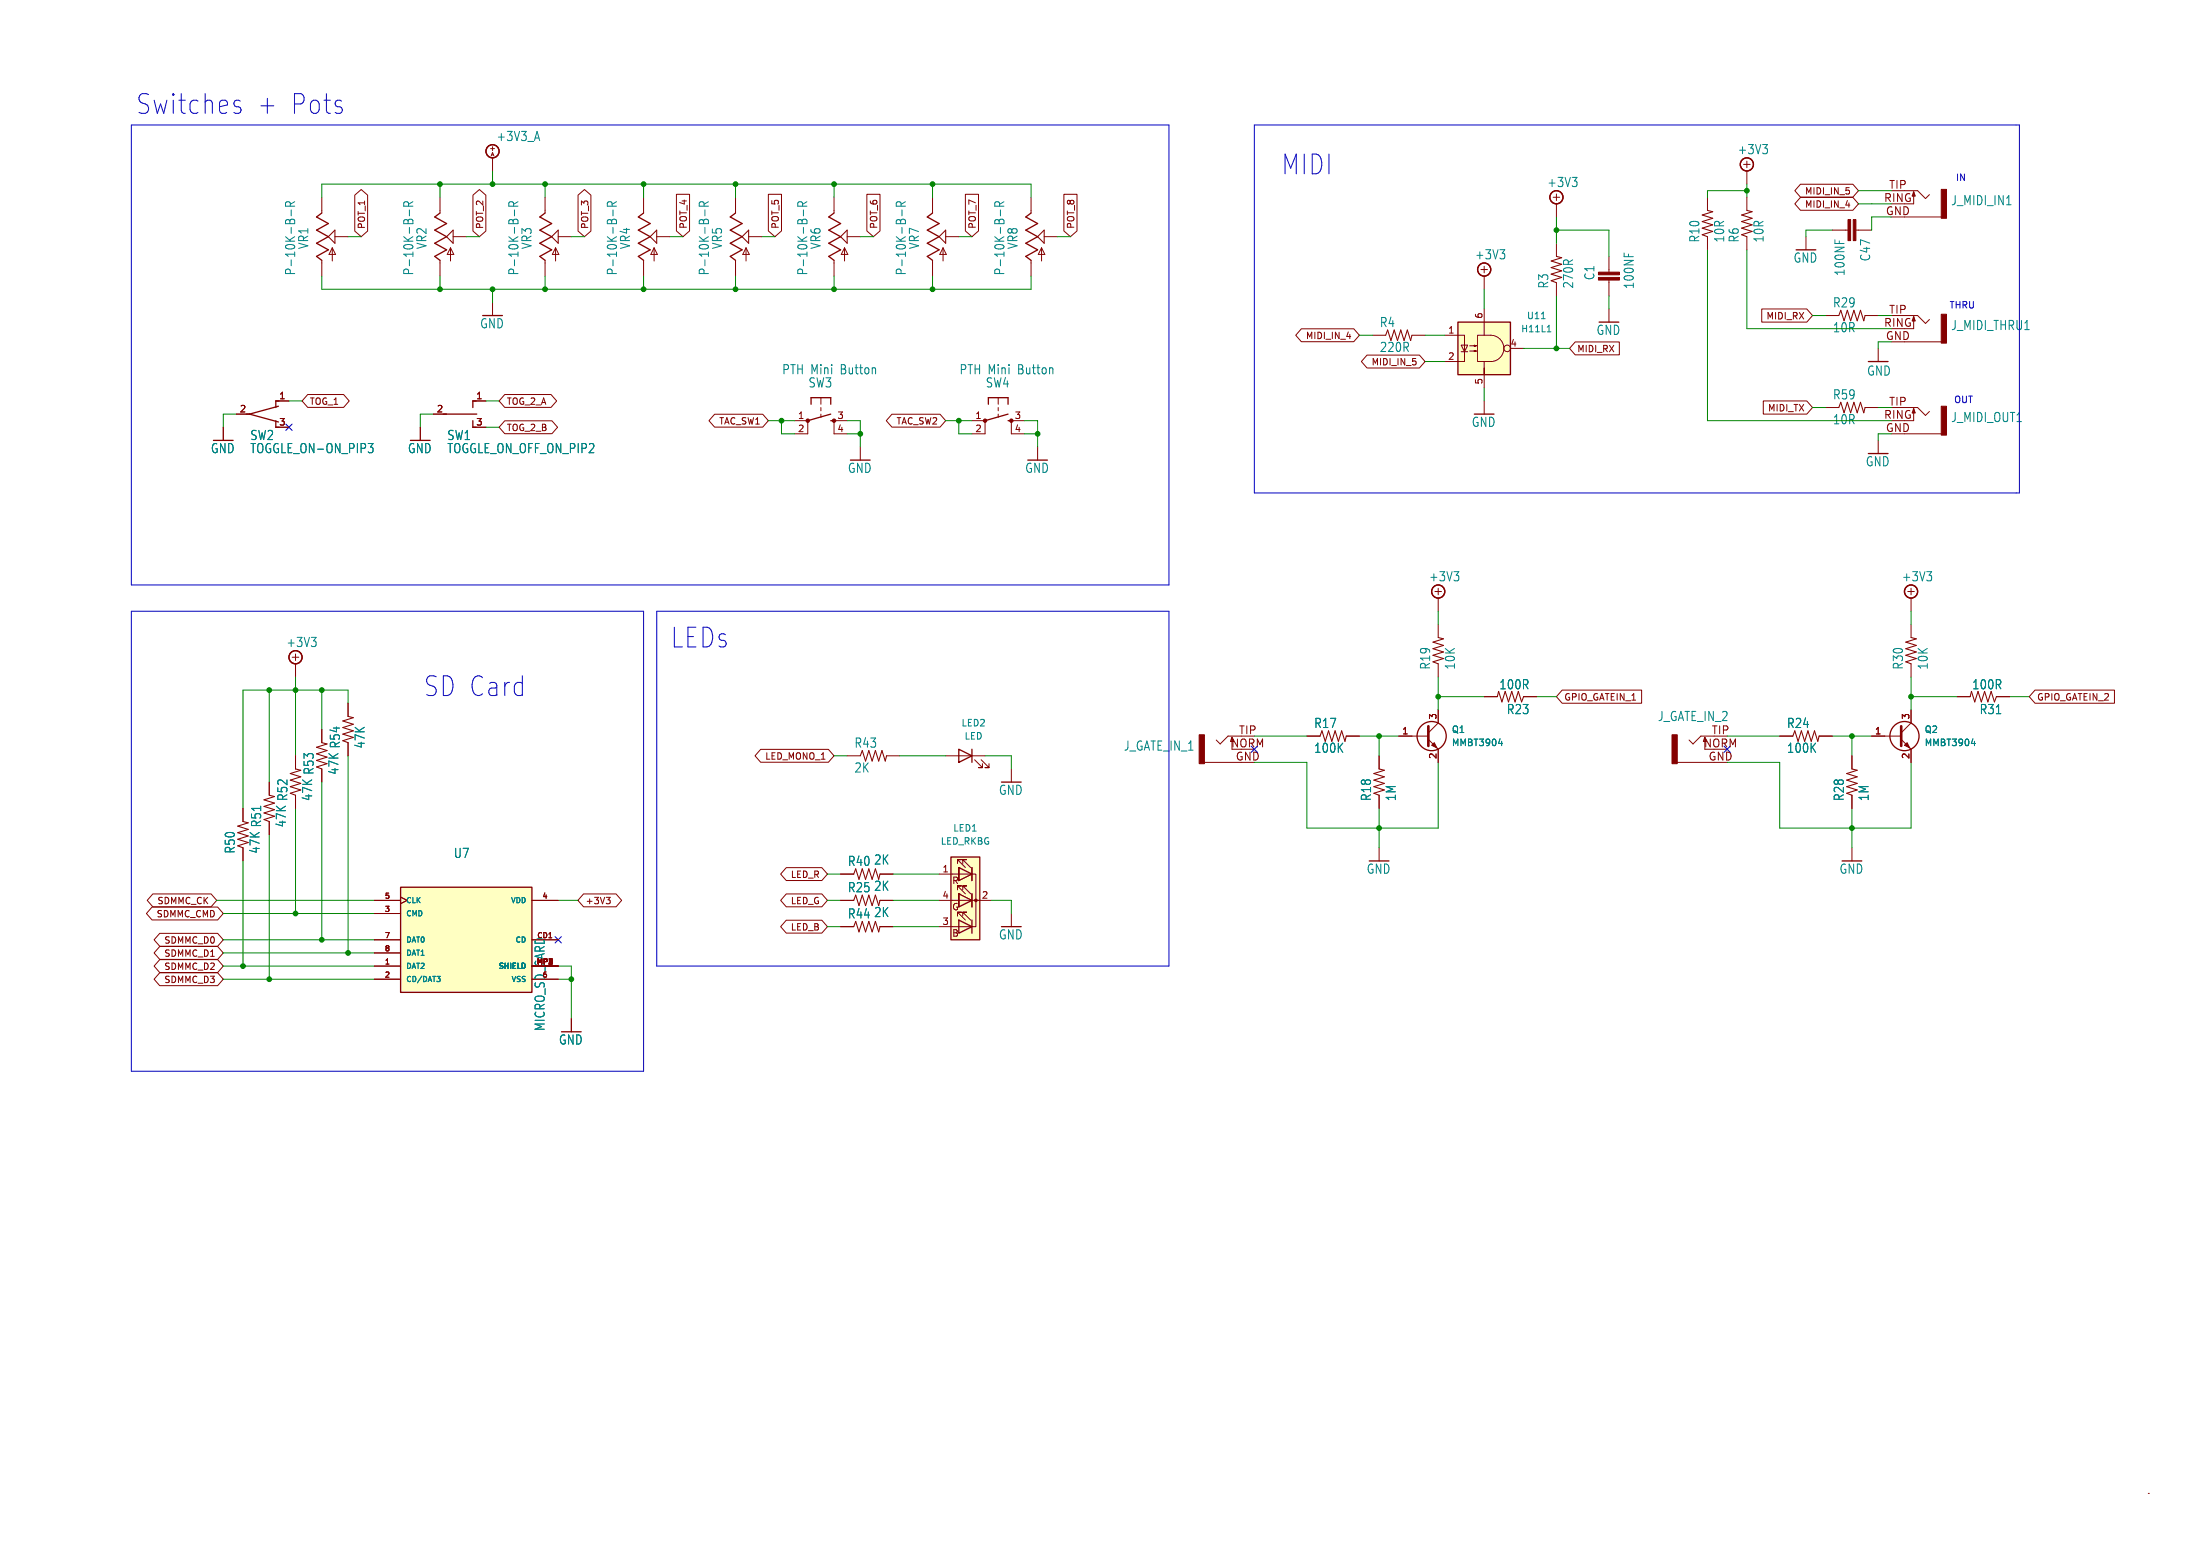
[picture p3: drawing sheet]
<svg xmlns="http://www.w3.org/2000/svg" width="425mm" height="299mm" viewBox="0 0 425 299" stroke-linecap="round" stroke-linejoin="round" font-family="sans-serif">
<path d="M0 0h425.4v298.6h-425.4z" fill="#fff" stroke="#fff" stroke-width=".19"/>
<path d="M199.4 38.1v3.1M199.4 50.3v3.1M201.4 47.9l.7 1.3h-1.3zM201.4 47.9v2.5M201.9 45.7h2.6M287 77.5v2.5M43.2 82.6v2.5M232.9 147.3h7.1M237.5 142.3l-1.5 1.5-.8-.8M110.5 196.9v2.5M415.4 288.6h.1" fill="none" stroke="#840000" stroke-width=".19"/>
<path d="M199.4 41.2l-1 .7 2.3 1.3-2.3 1.3 2.3 1.2-2.3 1.3 2.3 1.3-2.3 1.3 1 .7" fill="none" stroke="#840000" stroke-width=".25"/>
<path d="M200.7 45.7l1.2-1.2v2.5z" fill="none" stroke="#840000" stroke-width=".2"/>
<path d="M193.3 39.8v-.5l-.2-.2-.4-.1-.2 .1-.1 .7h1.8M194.2 39l-.9 .5M193.5 40.6v1.1" fill="none" stroke="#008484" stroke-width=".19"/>
<path d="M231.9 142h1v5.6h-1z" fill="#840000" stroke="#840000" stroke-width=".19"/>
<path d="M77.5 171.5h25.4v20.3h-25.4z" fill="#ffffc2"/>
<path d="M77.5 171.5h25.4v20.3h-25.4z" fill="none" stroke="#840000" stroke-width=".25"/>
<g fill="none" stroke="#840000" stroke-width=".19">
<path d="M265.4 64.8h2.6M273 64.8h2.6M72.4 174h5.1M72.4 176.6h5.1M77.5 173.4l1.2 .6-1.2 .7M102.9 174h5M72.4 181.6h5.1M72.4 184.2h5.1M72.4 186.7h5.1M72.4 189.3h5.1M102.9 181.6h5M102.9 186.7h5"/>
<path d="M102.9 189.3h5"/>
</g>
<path d="M84.5 188.7h.6l-.3 .4M84.9 189.1l.2 .2v.2l-.2 .2" fill="none" stroke="#008484" stroke-width=".19"/>
<path d="M268 64.8l.4-1 .6 2 .6-2 .7 2 .6-2 .6 2 .7-2 .6 2 .2-1" fill="none" stroke="#840000" stroke-width=".2"/>
<path d="M281.9 62.3h10.2v10.1h-10.2z" fill="#ffffc2"/>
<g fill="none" stroke="#840000" stroke-width=".25">
<path d="M370.1 37.1l.2 .8h-.5M62.2 41.2l-1 .7 2.3 1.3-2.3 1.3 2.3 1.2-2.3 1.3 2.3 1.3-2.3 1.3 1 .7M85.1 41.2l-1 .7 2.3 1.3-2.3 1.3 2.3 1.2-2.3 1.3 2.3 1.3-2.3 1.3 1 .7M105.4 41.2l-1 .7 2.3 1.3-2.3 1.3 2.3 1.2-2.3 1.3 2.3 1.3-2.3 1.3 1 .7M142.2 41.2l-1 .7 2.3 1.3-2.3 1.3 2.3 1.2-2.3 1.3 2.3 1.3-2.3 1.3 1 .7M161.3 41.2l-1 .7 2.3 1.3-2.3 1.3 2.3 1.2-2.3 1.3 2.3 1.3-2.3 1.3 1 .7M180.3 41.2l-1 .7 2.3 1.3-2.3 1.3 2.3 1.2-2.3 1.3 2.3 1.3-2.3 1.3 1 .7M53.8 78.5l-5.5 1.5M54 77.5h-.7v1.3M92.1 77.5h-.7v1.3M156.8 78.1v-1.2h3.9v1.2M191.1 78.1v-1.2h3.8v1.2"/>
<path d="M281.9 62.3h10.2v10.1h-10.2zM361.3 69.9h3.8M370.1 79l.2 .8h-.5M370.1 61.2l.2 .8h-.5M47.6 80h.7M48.3 80l5.5 1.6M53.3 81.3v1.3h.7M85.7 80h6.5M91.4 81.3v1.3h.7M160.7 81.3h.6M160.7 80l-4.5 1.3M194.9 80l-4.4 1.3"/>
<path d="M194.9 81.3h.7"/>
<circle cx="95.3" cy="29.2" r="1.27"/>
<circle cx="301" cy="38.1" r="1.27"/>
<circle cx="337.8" cy="31.8" r="1.27"/>
<circle cx="287" cy="52.1" r="1.27"/>
<circle cx="278.1" cy="114.3" r="1.27"/>
<circle cx="369.6" cy="114.3" r="1.27"/>
<circle cx="276.9" cy="142.3" r="2.82"/>
<circle cx="368.3" cy="142.3" r="2.82"/>
</g>
<g fill="none" stroke="#840000" stroke-width=".19">
<path d="M62.2 38.1v3.1M85.1 38.1v3.1M94.9 28.7h.7M95 30.1l.2-.6 .3 .6M95.1 29.9h.3M95.2 28.3v.8M95.2 30.5v2.5M105.4 38.1v3.1M142.2 38.1v3.1M161.3 38.1v3.1M180.3 38.1v3.1M300.4 38.1h1.2"/>
<path d="M301 37.5v1.3M301 39.4v2.5M330.2 38.1v2.6M337.2 31.8h1.3M337.8 31.1v1.3M337.8 33v2.6M337.8 38.1v2.6M368.3 36.9h2.5l1.6 1.5 .7-.8M62.2 50.3v3.1M64.3 47.9l.6 1.3h-1.3zM64.3 47.9v2.5M64.8 45.7h2.5"/>
<path d="M85.1 50.3v3.1M87.1 47.9l.7 1.3h-1.3zM87.1 47.9v2.5M87.6 45.7h2.6M95.2 58.4v2.6M105.4 50.3v3.1M107.4 47.9l.7 1.3h-1.3zM107.4 47.9v2.5M107.9 45.7h2.6M142.2 50.3v3.1M144.3 47.9l.6 1.3h-1.3zM144.3 47.9v2.5"/>
<path d="M144.8 45.7h2.5M161.3 50.3v3.1M163.3 47.9l.7 1.3h-1.3zM163.3 47.9v2.5M163.8 45.7h2.6M180.3 50.3v3.1M182.4 47.9l.6 1.3h-1.3zM182.4 47.9v2.5M182.9 45.7h2.5M286.4 52.1h1.3M287 51.5v1.2M287 53.4v2.5"/>
<path d="M287 59.7v5.1M301 47v2.6M301 54.6v2.6M311.1 49.6v3M311.1 54.1v3.1M311.1 59.7v2.6M330.2 45.7v2.6M337.8 45.7v2.6M349.2 45.7v2.6M354.3 44.5h3.1M358.9 44.5h3M368.3 41.9h7.1"/>
<path d="M53.3 77.5h2.6M91.4 77.5h2.6M158.7 76.9v1.2M158.7 78.8v.6M193 76.9v1.2M193 78.8v.6M279.4 64.8h3.8v5.1h-3.8M282.6 66.7h1.2l-.6 1.3zM282.6 68h1.2M284.2 66.8h1.3l-.4 .2v-.3l.4 .1M284.2 67.8h1.3l-.4 .2v-.3l.4 .1M285.7 64.8h2.6a2.54 2.54 0 0 1 2.5 2.5 2.54 2.54 0 0 1-2.5 2.6h-2.6z"/>
<path d="M287 69.9v2.5v-1.3M287 72.4v2.6M292.1 67.3h2.5M353.1 78.8h2.5M353.1 61h2.5M360.7 78.8h2.5M360.7 61h2.5M363.2 67.3v2.6M368.3 78.8h2.5l1.6 1.5 .7-.8M368.3 61h2.5l1.6 1.5 .7-.8M368.3 66.1h7.1M45.7 80h2.6"/>
<path d="M53.3 82.6h2.6M81.3 82.6v2.5M83.8 80h2.6M91.4 82.6h2.6M153.7 81.3h2.5v2.5h-2.5M158.7 80v.7M163.8 81.3h-2.5v2.5h2.5M166.4 86.4v2.5M188 81.3h2.5v2.5h-2.5M193 80v.7M198.1 81.3h-2.5v2.5h2.5M200.7 86.4v2.5"/>
<path d="M363.2 85.1v2.6M368.3 83.8h7.1M277.5 114.3h1.3M278.1 113.7v1.3M278.1 115.6v2.5M368.9 114.3h1.3M369.6 113.7v1.3M369.6 115.6v2.5M278.1 137.2v2.5l-1.9 1.9M278.1 120.7v2.5M278.1 128.3v2.5M287 134.6h2.6"/>
<path d="M294.6 134.6h2.6M369.6 137.2v2.5l-1.9 1.9M369.6 120.7v2.5M369.6 128.3v2.5M378.5 134.6h2.5M386.1 134.6h2.5M252.7 142.3h2.6M260.3 142.3h2.6M266.7 146.1v2.5M266.7 153.7v2.5M270.5 142.3h5.7M276.2 142.9l1.9 1.9v2.5"/>
<path d="M324.4 147.3h7.1M328.9 142.3l-1.5 1.5-.8-.8M344.2 142.3h2.5M351.8 142.3h2.5M358.1 146.1v2.5M358.1 153.7v2.5M361.9 142.3h5.8M367.7 142.9l1.9 1.9v2.5M195.6 176.6v2.5M266.7 163.9v2.5M358.1 163.9v2.5"/>
<circle cx="291.5" cy="67.3" r=".63"/>
</g>
<g fill="none" stroke="#008484" stroke-width=".19">
<path d="M56.1 39.8v-.5l-.1-.2-.4-.1-.3 .1-.1 .7h1.8M57 39l-.9 .5M79 39.8v-.5l-.2-.2-.4-.1-.2 .1-.1 .7h1.8M79.9 39l-.9 .5M99.3 39.8v-.5l-.1-.2-.5-.1-.2 .1-.1 .7h1.8M100.2 39l-.9 .5M103.9 25.4l.5 1.8M136.2 39.8v-.5l-.2-.2-.4-.1-.3 .1-.1 .7h1.8M137 39l-.8 .5M155.2 39.8v-.5l-.2-.2-.4-.1-.2 .1-.1 .7h1.8M156.1 39l-.9 .5M174.3 39.8v-.5l-.2-.2-.4-.1-.3 .1-.1 .7h1.8"/>
<path d="M175.1 39l-.8 .5M304 34.3h1l-.5 .7M304.9 35.1v.8M340.9 27.9h.9l-.5 .7M341.7 28.8v.7M388 39.6h.9M56.3 40.6v1.1M79.2 40.6v1.1M99.5 40.6v1.1M136.3 40.6v1.1M155.4 40.6v1.1M174.4 40.6v1.1"/>
<path d="M290.1 48.3h.9l-.5 .6M290.9 49.1v.8M298.1 61.6h.7M299.2 64.1h.7M299.4 63l.2-.1v1.2M71.2 85.7h.9l-.5 .7 .5 .2v.6l-.2 .3h-.5M281.2 110.5h.9l-.5 .7M282 111.3v.8M372.6 110.5h1l-.5 .7M373.5 111.3v.8M289.8 143.7h.8M290.4 143.3v.8"/>
<path d="M381.2 143.7h.8M381.8 143.3v.8"/>
</g>
<g fill="none" stroke="#840000" stroke-width=".2">
<path d="M63.5 45.7l1.3-1.2v2.5zM86.4 45.7l1.2-1.2v2.5zM106.7 45.7l1.2-1.2v2.5zM143.5 45.7l1.3-1.2v2.5zM162.6 45.7l1.2-1.2v2.5zM181.6 45.7l1.3-1.2v2.5zM301 49.6l1 .2-2 .6 2 .7-2 .6 2 .6-2 .7 2 .6-2 .7 1 .3M330.2 40.7l1 .2-2 .7 2 .6-2 .6 2 .7-2 .6 2 .6-2 .7 1 .3M337.8 40.7l1 .2-2 .7 2 .6-2 .6 2 .7-2 .6 2 .6-2 .7 1 .3M355.6 78.8l.4-1.1 .6 2.1 .7-2.1 .6 2.1 .6-2.1 .7 2.1 .6-2.1 .6 2.1 .3-1M355.6 61l.4-1 .6 2 .7-2 .6 2 .6-2 .7 2 .6-2 .6 2 .3-1M278.1 123.2l1 .3-2 .6 2 .6-2 .7 2 .6-2 .6 2 .7-2 .6 1 .4"/>
<path d="M289.6 134.6l.2-1 .6 2.1 .7-2.1 .6 2.1 .7-2.1 .6 2.1 .6-2.1 .7 2.1 .3-1.1M369.6 123.2l1 .3-2 .6 2 .6-2 .7 2 .6-2 .6 2 .7-2 .6 1 .4M381 134.6l.3-1 .6 2.1 .6-2.1 .7 2.1 .6-2.1 .6 2.1 .7-2.1 .6 2.1 .4-1.1M255.3 142.3l.4-1.1 .6 2.1 .6-2.1 .7 2.1 .6-2.1 .6 2.1 .7-2.1 .6 2.1 .2-1M266.7 148.6l1 .3-2 .6 2 .6-2 .7 2 .6-2 .6 2 .7-2 .6 1 .4M346.7 142.3l.4-1.1 .6 2.1 .7-2.1 .6 2.1 .6-2.1 .7 2.1 .6-2.1 .6 2.1 .3-1M358.1 148.6l1.1 .3-2.1 .6 2.1 .6-2.1 .7 2.1 .6-2.1 .6 2.1 .7-2.1 .6 1 .4"/>
</g>
<g fill="#840000" stroke="#840000" stroke-width=".19">
<path d="M309.1 53.6h4.1v.5h-4.1z"/>
<path d="M309.1 52.6h4.1v.5h-4.1z"/>
<path d="M358.4 42.4h.5v4.1h-.5z"/>
<path d="M357.4 42.4h.5v4.1h-.5z"/>
<path d="M375.4 78.5h1v5.6h-1z"/>
<path d="M375.4 60.7h1v5.6h-1z"/>
<path d="M375.4 36.6h1v5.6h-1z"/>
<path d="M323.3 142h1.1v5.6h-1.1z"/>
<path d="M368.8 143.5l.5 1.1-1-.6z"/>
<path d="M276.9 144l.5-.5 .5 1.1z"/>
<circle cx="190.5" cy="81.3" r=".33"/>
<circle cx="195.6" cy="81.3" r=".33"/>
<circle cx="156.2" cy="81.3" r=".33"/>
<circle cx="161.3" cy="81.3" r=".33"/>
</g>
<path d="M276.2 140.4v3.8M367.7 140.4v3.8" fill="none" stroke="#840000" stroke-width=".51"/>
<path d="M183.9 165.6h5.6v16h-5.6z" fill="#ffffc2"/>
<circle cx="188.7" cy="174" r=".25" fill="#840000" stroke="#840000" stroke-width=".19"/>
<g fill="none" stroke="#840000" stroke-width=".25">
<path d="M124.5 41.2l-1.1 .7 2.3 1.3-2.3 1.3 2.3 1.2-2.3 1.3 2.3 1.3-2.3 1.3 1.1 .7M185.4 144.8l2.6 1.3-2.6 1.2zM188 144.8v2.5M183.9 165.6h5.6v16h-5.6zM185.4 167.7l2.6 1.2-2.6 1.3zM185.4 172.7l2.6 1.3-2.6 1.3zM185.4 177.8l2.6 1.3-2.6 1.3zM188 167.7v2.5M188 172.7v2.6M188 177.8v2.6"/>
<circle cx="57.1" cy="127" r="1.27"/>
</g>
<g fill="none" stroke="#840000" stroke-width=".19">
<path d="M68.6 37.7l1.2-1.1 1.3 1.1v7l-1.3 1-1.2-1zM91.5 37.7l1.2-1.1 1.3 1.1v7l-1.3 1-1.2-1zM111.8 37.7l1.2-1.1 1.3 1.1v7l-1.3 1-1.2-1zM124.5 38.1v3.1M130.8 37.6h2.6v7l-1.3 1.1-1.3-1.1zM148.6 37.6h2.5v7l-1.2 1.1-1.3-1.1zM167.6 37.6h2.6v7l-1.3 1.1-1.3-1.1zM186.7 37.6h2.5v7l-1.2 1.1-1.3-1.1zM205.7 37.6h2.6v7l-1.3 1.1-1.3-1.1zM348.2 38.2h10.1l1.1 1.2-1.1 1.2h-10.1l-1.1-1.2zM348.2 35.6h10.1l1.1 1.3-1.1 1.2h-10.1l-1.1-1.2zM124.5 50.3v3.1"/>
<path d="M126.5 47.9l.6 1.3h-1.2zM126.5 47.9v2.5M127 45.7h2.5M340.7 59.7h8.7l1.1 1.3-1.1 1.3h-8.7zM53.3 77.5h2.6M59.5 76.3h6.9l1.1 1.2-1.1 1.2h-6.9l-1.1-1.2zM91.4 77.5h2.6M97.6 76.3h9l1.1 1.2-1.1 1.2h-9l-1.1-1.2zM251.7 63.6h10.1l1.1 1.2-1.1 1.2h-10.1l-1.1-1.2zM264.4 68.6h10.1l1.1 1.3-1.1 1.2h-10.1l-1.1-1.2zM304.6 66.1h8.6v2.5h-8.6l-1.1-1.3zM341 77.5h8.4l1.1 1.3-1.1 1.2h-8.4z"/>
<path d="M43.2 82.6v2.5M45.7 80h2.6M53.3 82.6h2.6M81.3 82.6v2.5M83.8 80h2.6M91.4 82.6h2.6M97.6 81.3h9.1l1.1 1.3-1.1 1.2h-9.1l-1.1-1.2zM138.2 80.1h9.3l1.1 1.2-1.1 1.2h-9.3l-1.1-1.2zM172.5 80.1h9.3l1.1 1.2-1.1 1.2h-9.3l-1.1-1.2zM56.5 127h1.3M57.1 126.4v1.3M57.1 128.3v2.5"/>
<path d="M67.3 135.9v2.6M278.1 137.2v2.5M287 134.6h2.6M294.6 134.6h2.6M302.1 133.4h15.4v2.5h-15.4l-1.1-1.3zM369.6 137.2v2.5M378.5 134.6h2.5M386.1 134.6h2.5M393.5 133.4h15.4v2.5h-15.4l-1.1-1.3zM47 156.2v2.6M52.1 151.2v2.5M52.1 158.8v2.5"/>
<path d="M57.1 146.1v2.5M57.1 153.7v2.5M62.2 141v2.5M62.2 148.6v2.6M67.3 143.5v2.6M147.1 144.8h13.1l1.1 1.3-1.1 1.2h-13.1l-1.1-1.2zM163.8 146.1h2.6M171.4 146.1h2.6M182.9 146.1h7.6M188.5 146.8l1.5 1.6h-.8h.8v-.8M189.7 146.8l1.6 1.6h-.8h.8v-.8M195.6 148.6v2.6"/>
<path d="M252.7 142.3h2.6M260.3 142.3h2.6M266.7 146.1v2.5M266.7 153.7v2.5M270.5 142.3h2.5M278.1 144.8v2.5M344.2 142.3h2.5M351.8 142.3h2.5M358.1 146.1v2.5M358.1 153.7v2.5M361.9 142.3h2.6M369.6 144.8v2.5"/>
<path d="M29.4 175.3h12.7l1.1 1.3-1.1 1.2h-12.7l-1.1-1.2zM29.6 172.8h11.2l1.1 1.2-1.1 1.3h-11.2l-1.1-1.3zM47 163.9v2.5M72.4 174h5.1M72.4 176.6h5.1M77.5 173.4l1.2 .6-1.2 .7M102.9 174h5M112.8 172.8h6.3l1.1 1.2-1.1 1.3h-6.3l-1-1.3zM117.2 173.4h.8l-.4 .5M117.8 173.9l.2 .2v.3l-.2 .3M152.1 172.8h6.8l1.1 1.2-1.1 1.3h-6.8l-1.1-1.3zM152.1 167.7h6.8l1.1 1.2-1.1 1.3h-6.8l-1.1-1.3z"/>
<path d="M152.1 177.9h6.8l1.1 1.2-1.1 1.2h-6.8l-1.1-1.2zM162.6 168.9h2.5M162.6 174h2.5M162.6 179.1h2.5M170.2 168.9h2.5M170.2 174h2.5M170.2 179.1h2.5M181.6 168.9h7.1v10.2h-1M181.6 174h10.2M181.6 179.1h6.4M185.2 166.9v-.8h.7h-.7l1.5 1.6M185.2 172v-.8h.7h-.7l1.5 1.5"/>
<path d="M185.2 177.1v-.8h.7h-.7l1.5 1.5M185.4 167.7h.1M185.4 167.7v2.5zM185.4 172.7h.1M185.4 172.7v2.6zM186.2 166.9v-.8h.7h-.7l1.5 1.6M186.2 172v-.8h.7h-.7l1.5 1.5M186.2 177.1v-.8h.7h-.7l1.5 1.5M188 167.7v2.5M188 172.7v2.6M30.9 185.5h11.2l1.1 1.2-1.1 1.3h-11.2l-1.1-1.3zM30.9 188h11.2l1.1 1.3-1.1 1.2h-11.2l-1.1-1.2z"/>
<path d="M30.9 180.4h11.2l1.1 1.2-1.1 1.3h-11.2l-1.1-1.3zM30.9 182.9h11.2l1.1 1.3-1.1 1.2h-11.2l-1.1-1.2zM72.4 181.6h5.1M72.4 184.2h5.1M72.4 186.7h5.1M72.4 189.3h5.1M102.9 181.6h5M102.9 186.7h5M102.9 189.3h5M110.5 196.9v2.5"/>
</g>
<path d="M125.7 45.7l1.3-1.2v2.5zM67.3 138.5l1 .2-2 .6 2 .7-2 .6 2 .6-2 .7 2 .6-2 .7 1 .3M47 158.8l1 .2-2 .7 2 .6-2 .6 2 .7-2 .6 2 .6-2 .7 1 .4M52.1 153.7l1 .2-2 .7 2 .6-2 .7 2 .6-2 .6 2 .7-2 .6 1 .4M57.1 148.6l1.1 .3-2.1 .6 2.1 .6-2.1 .7 2.1 .6-2.1 .6 2.1 .7-2.1 .6 1 .4M62.2 143.5l1 .3-2 .6 2 .7-2 .6 2 .6-2 .7 2 .6-2 .6 1 .4M166.4 146.1l.4-1 .6 2 .6-2 .7 2 .6-2 .6 2 .7-2 .6 2 .2-1M165.1 168.9l.4-1 .6 2.1 .7-2.1 .6 2.1 .6-2.1 .7 2.1 .6-2.1 .6 2.1 .3-1.1M165.1 179.1l.4-1 .6 2 .7-2 .6 2 .6-2 .7 2 .6-2 .6 2 .3-1M165.1 174l.4-1 .6 2 .7-2 .6 2 .6-2 .7 2 .6-2 .6 2 .3-1" fill="none" stroke="#840000" stroke-width=".2"/>
<path d="M118.4 39.8v-.5l-.2-.2-.4-.1-.3 .1-.1 .7h1.8M119.2 39l-.8 .5M118.5 40.6v1.1M71.2 85.7h.9l-.5 .7 .5 .2v.6l-.2 .3h-.5M60.2 123.2h.9l-.5 .7M61.1 124v.8M289.8 143.7h.8M290.4 143.3v.8M381.2 143.7h.8M381.8 143.3v.8M84.5 188.7h.6l-.3 .4M84.9 189.1l.2 .2v.2l-.2 .2" fill="none" stroke="#008484" stroke-width=".19"/>
<path d="M45.7 19.4h.5l.3 .1M25.4 24.2h200.7v88.9h-200.7zM45.7 20.6h.5a.66 .66 0 0 1 .4 .7 .66 .66 0 0 1-.4 .6h-.7M242.6 24.2h147.9v71.1h-147.9zM25.4 118.1h99.1v88.9h-99.1zM127 118.1h99.1v68.6h-99.1z" fill="none" stroke="#0000c2" stroke-width=".19"/>
<g fill="none" stroke="#008400" stroke-width=".19">
<path d="M62.2 38.1v-2.5h137.2v2.5M85.1 35.6v2.5M95.2 33v2.6M105.4 35.6v2.5M124.5 35.6v2.5M142.2 35.6v2.5M161.3 35.6v2.5M180.3 35.6v2.5M337.8 35.6v2.5M337.8 36.9h-7.6v1.2M359.4 36.9h6.4M359.4 39.4h6.4"/>
<path d="M62.2 53.4v2.5h137.2v-2.5M67.3 45.7h2.5M85.1 53.4v2.5M90.2 45.7h2.5M95.2 55.9v2.5M105.4 53.4v2.5M110.5 45.7h2.5M124.5 53.4v2.5M129.5 45.7h2.6M142.2 53.4v2.5M147.3 45.7h2.6M161.3 53.4v2.5"/>
<path d="M166.4 45.7h2.5M180.3 53.4v2.5M185.4 45.7h2.6M204.5 45.7h2.5M287 55.9v3.8M301 41.9v5.1M301 57.2v10.1M301 44.5h10.1v5.1M311.1 57.2v2.5M330.2 48.3v33h35.6M337.8 48.3v15.2h28M354.3 44.5h-5.1v1.2"/>
<path d="M365.8 41.9h-3.9v2.6M55.9 77.5h2.5M94 77.5h2.5M262.9 64.8h2.5M275.6 64.8h3.8M275.6 69.9h3.8M287 75v2.5M294.6 67.3h8.9M350.5 78.8h2.6M350.5 61h2.6M363.2 78.8h2.6M363.2 61h2.6"/>
<path d="M365.8 66.1h-2.6v1.2M45.7 80h-2.5v2.6M83.8 80h-2.5v2.6M94 82.6h2.5M148.6 81.3h5.1M151.1 81.3v2.5h2.6M163.8 81.3h2.6v5.1M163.8 83.8h2.6M182.9 81.3h5.1M185.4 81.3v2.5h2.6M198.1 81.3h2.6v5.1M198.1 83.8h2.6"/>
<path d="M365.8 83.8h-2.6v1.3M278.1 118.1v2.6M369.6 118.1v2.6M52.1 133.4v17.8M57.1 130.8v15.3M62.2 133.4v7.6M67.3 135.9v-2.5h-20.3v22.8M278.1 130.8v6.4M278.1 134.6h8.9M297.2 134.6h3.8M369.6 134.6h8.9M369.6 130.8v6.4"/>
<path d="M388.6 134.6h3.8M57.1 156.2v20.4M62.2 151.2v30.4M67.3 146.1v38.1M161.3 146.1h2.5M174 146.1h8.9M190.5 146.1h5.1v2.5M242.6 147.3h10.1v12.7h25.4v-12.7M242.6 142.3h10.1M262.9 142.3h7.6M266.7 142.3v3.8M266.7 156.2v7.7"/>
<path d="M334 147.3h10.2v12.7h25.4v-12.7M334 142.3h10.2M354.3 142.3h7.6M358.1 142.3v3.8M358.1 156.2v7.7M41.9 174h30.5M43.2 176.6h29.2M47 166.4v20.3M52.1 161.3v28M107.9 174h3.9M160 174h2.6M160 179.1h2.6"/>
<path d="M160 168.9h2.6M172.7 174h8.9M172.7 179.1h8.9M172.7 168.9h8.9M191.8 174h3.8v2.6M43.2 189.3h29.2M43.2 181.6h29.2M43.2 186.7h29.2M43.2 184.2h29.2M107.9 189.3h2.6M107.9 186.7h2.6v10.2"/>
</g>
<path d="M55.3 82l1.2 1.2M56.5 82l-1.2 1.2M242 144.2l1.2 1.2M243.2 144.2l-1.2 1.2M333.4 144.2l1.2 1.2M334.6 144.2l-1.2 1.2M107.3 181l1.3 1.2M108.6 181l-1.3 1.2" fill="none" stroke="#000084" stroke-width=".19"/>
<g fill="#008400" stroke="#008400" stroke-width=".19">
<circle cx="95.2" cy="55.9" r=".46"/>
<circle cx="85.1" cy="55.9" r=".46"/>
<circle cx="105.4" cy="35.6" r=".46"/>
<circle cx="95.2" cy="35.6" r=".46"/>
<circle cx="85.1" cy="35.6" r=".46"/>
<circle cx="62.2" cy="133.4" r=".46"/>
<circle cx="47" cy="186.7" r=".46"/>
<circle cx="52.1" cy="189.3" r=".46"/>
<circle cx="62.2" cy="181.6" r=".46"/>
<circle cx="67.3" cy="184.2" r=".46"/>
<circle cx="57.1" cy="176.6" r=".46"/>
<circle cx="142.2" cy="55.9" r=".46"/>
<circle cx="161.3" cy="35.6" r=".46"/>
<circle cx="124.5" cy="55.9" r=".46"/>
<circle cx="161.3" cy="55.9" r=".46"/>
<circle cx="142.2" cy="35.6" r=".46"/>
<circle cx="124.5" cy="35.6" r=".46"/>
<circle cx="110.5" cy="189.3" r=".46"/>
<circle cx="52.1" cy="133.4" r=".46"/>
<circle cx="57.1" cy="133.4" r=".46"/>
<circle cx="105.4" cy="55.9" r=".46"/>
<circle cx="278.1" cy="134.6" r=".46"/>
<circle cx="266.7" cy="142.3" r=".46"/>
<circle cx="266.7" cy="160" r=".46"/>
<circle cx="358.1" cy="142.3" r=".46"/>
<circle cx="369.6" cy="134.6" r=".46"/>
<circle cx="358.1" cy="160" r=".46"/>
<circle cx="337.8" cy="36.9" r=".46"/>
<circle cx="301" cy="67.3" r=".46"/>
<circle cx="301" cy="44.5" r=".46"/>
<circle cx="185.4" cy="81.3" r=".46"/>
<circle cx="151.1" cy="81.3" r=".46"/>
<circle cx="180.3" cy="35.6" r=".46"/>
<circle cx="180.3" cy="55.9" r=".46"/>
<circle cx="166.4" cy="83.8" r=".46"/>
<circle cx="200.7" cy="83.8" r=".46"/>
</g>
<g font-size="5.3" fill="#0000c2">
<text x="26.2" y="22.4">Switches</text>
<text x="49.4" y="22.4">+ Pots</text>
<text x="247.6" y="34.1">MIDI</text>
<text x="129.5" y="125.5">LEDs</text>
<text x="81.8" y="134.9">SD Card</text>
</g>
<g font-size="2.5" fill="#008484">
<text x="95.9" y="27.5">+3V3_A</text>
<text x="336" y="30">+3V3</text>
<text x="299.1" y="36.4">+3V3</text>
<text x="377.2" y="39.9">J_MIDI_IN1</text>
<text x="328.8" y="47" transform="rotate(-90 328.8 47)">R10</text>
<text x="333.6" y="47" transform="rotate(-90 333.6 47)">10R</text>
<text x="336.5" y="47" transform="rotate(-90 336.5 47)">R6</text>
<text x="341.3" y="47" transform="rotate(-90 341.3 47)">10R</text>
<text x="57.3" y="53.3" transform="rotate(-90 57.3 53.3)">P-10K-B-R</text>
<text x="59.8" y="48.2" transform="rotate(-90 59.8 48.2)">VR1</text>
<text x="80.2" y="53.3" transform="rotate(-90 80.2 53.3)">P-10K-B-R</text>
<text x="82.7" y="48.2" transform="rotate(-90 82.7 48.2)">VR2</text>
<text x="100.5" y="53.3" transform="rotate(-90 100.5 53.3)">P-10K-B-R</text>
<text x="103" y="48.2" transform="rotate(-90 103 48.2)">VR3</text>
<text x="119.5" y="53.3" transform="rotate(-90 119.5 53.3)">P-10K-B-R</text>
<text x="122.1" y="48.2" transform="rotate(-90 122.1 48.2)">VR4</text>
<text x="137.3" y="53.3" transform="rotate(-90 137.3 53.3)">P-10K-B-R</text>
<text x="139.8" y="48.2" transform="rotate(-90 139.8 48.2)">VR5</text>
<text x="156.4" y="53.3" transform="rotate(-90 156.4 53.3)">P-10K-B-R</text>
<text x="158.9" y="48.2" transform="rotate(-90 158.9 48.2)">VR6</text>
<text x="175.4" y="53.3" transform="rotate(-90 175.4 53.3)">P-10K-B-R</text>
<text x="177.9" y="48.2" transform="rotate(-90 177.9 48.2)">VR7</text>
<text x="194.5" y="53.3" transform="rotate(-90 194.5 53.3)">P-10K-B-R</text>
<text x="197" y="48.2" transform="rotate(-90 197 48.2)">VR8</text>
<text x="285.2" y="50.3">+3V3</text>
<text x="346.8" y="51">GND</text>
<text x="356.9" y="53.4" transform="rotate(-90 356.9 53.4)">100NF</text>
<text x="361.9" y="50.6" transform="rotate(-90 361.9 50.6)">C47</text>
<text x="299.6" y="55.9" transform="rotate(-90 299.6 55.9)">R3</text>
<text x="304.4" y="55.9" transform="rotate(-90 304.4 55.9)">270R</text>
<text x="308.5" y="54.2" transform="rotate(-90 308.5 54.2)">C1</text>
<text x="316.2" y="55.9" transform="rotate(-90 316.2 55.9)">100NF</text>
<text x="354.4" y="59.6">R29</text>
<text x="92.8" y="63.7">GND</text>
<text x="266.8" y="63.4">R4</text>
<text x="308.7" y="64.9">GND</text>
<text x="354.4" y="64.4">10R</text>
<text x="377.2" y="64">J_MIDI_THRU1</text>
<text x="266.8" y="68.2">220R</text>
<text x="151.2" y="72.6">PTH Mini</text>
<text x="156.3" y="75.1">SW3</text>
<text x="162.6" y="72.6">Button</text>
<text x="185.5" y="72.6">PTH Mini</text>
<text x="190.6" y="75.1">SW4</text>
<text x="196.9" y="72.6">Button</text>
<text x="354.4" y="77.4">R59</text>
<text x="361" y="72.8">GND</text>
<text x="284.5" y="82.7">GND</text>
<text x="354.4" y="82.2">10R</text>
<text x="377.2" y="81.8">J_MIDI_OUT1</text>
<text x="40.7" y="87.8">GND</text>
<text x="48.3" y="85.3">SW2</text>
<text x="48.3" y="87.8">TOGGLE_ON-ON_PIP3</text>
<text x="78.8" y="87.8">GND</text>
<text x="86.4" y="85.3">SW1</text>
<text x="86.4" y="87.8">TOGGLE_ON_OFF_ON_PIP2</text>
<text x="163.9" y="91.6">GND</text>
<text x="198.2" y="91.6">GND</text>
<text x="360.7" y="90.3">GND</text>
<text x="276.3" y="112.6">+3V3</text>
<text x="367.7" y="112.6">+3V3</text>
<text x="55.3" y="125.3">+3V3</text>
<text x="276.8" y="129.5" transform="rotate(-90 276.8 129.5)">R19</text>
<text x="281.6" y="129.5" transform="rotate(-90 281.6 129.5)">10K</text>
<text x="368.2" y="129.5" transform="rotate(-90 368.2 129.5)">R30</text>
<text x="373" y="129.5" transform="rotate(-90 373 129.5)">10K</text>
<text x="289.9" y="133.4">100R</text>
<text x="381.3" y="133.4">100R</text>
<text x="254.1" y="140.9">R17</text>
<text x="291.3" y="138.2">R23</text>
<text x="320.5" y="139.6">J_GATE_IN_2</text>
<text x="345.5" y="140.9">R24</text>
<text x="382.8" y="138.2">R31</text>
<text x="65.7" y="149.8" transform="rotate(-90 65.7 149.8)">47K R54</text>
<text x="70.8" y="144.8" transform="rotate(-90 70.8 144.8)">47K</text>
<text x="165.2" y="149.5">2K</text>
<text x="165.2" y="144.7">R43</text>
<text x="217.3" y="145.3">J_GATE_IN_1</text>
<text x="254.1" y="145.7">100K</text>
<text x="345.5" y="145.7">100K</text>
<text x="60.6" y="154.9" transform="rotate(-90 60.6 154.9)">47K R53</text>
<text x="193.1" y="153.8">GND</text>
<text x="265.3" y="154.9" transform="rotate(-90 265.3 154.9)">R18</text>
<text x="270.1" y="154.9" transform="rotate(-90 270.1 154.9)">1M</text>
<text x="356.8" y="154.9" transform="rotate(-90 356.8 154.9)">R28</text>
<text x="361.6" y="154.9" transform="rotate(-90 361.6 154.9)">1M</text>
<text x="55.5" y="160" transform="rotate(-90 55.5 160)">47K R52</text>
<text x="45.6" y="165.1" transform="rotate(-90 45.6 165.1)">R50</text>
<text x="50.4" y="165.1" transform="rotate(-90 50.4 165.1)">47K R51</text>
<text x="87.7" y="166">U7</text>
<text x="163.9" y="167.6">R40</text>
<text x="169" y="167.3">2K</text>
<text x="163.9" y="172.7">R25</text>
<text x="169" y="172.4">2K</text>
<text x="264.2" y="169.1">GND</text>
<text x="355.7" y="169.1">GND</text>
<text x="163.9" y="177.7">R44</text>
<text x="169" y="177.5">2K</text>
<text x="193.1" y="181.8">GND</text>
<text x="105.6" y="199.4" transform="rotate(-90 105.6 199.4)">MICRO_SD_CARD</text>
<text x="108" y="202.1">GND</text>
</g>
<g font-size="2.1" fill="#840000">
<text x="364.3" y="39.1">RING</text>
<text x="364.6" y="41.7">GND</text>
<text x="365.2" y="36.6">TIP</text>
<text x="364.3" y="63.3">RING</text>
<text x="364.6" y="65.8">GND</text>
<text x="365.2" y="60.7">TIP</text>
<text x="364.3" y="81.1">RING</text>
<text x="364.6" y="83.6">GND</text>
<text x="365.2" y="78.5">TIP</text>
<text x="239.5" y="142">TIP</text>
<text x="331" y="142">TIP</text>
<text x="238" y="144.6">NORM</text>
<text x="238.9" y="147.1">GND</text>
<text x="329.4" y="144.6">NORM</text>
<text x="330.3" y="147.1">GND</text>
</g>
<g font-size="1.8" fill="#0000c2">
<text x="378.2" y="35.2">IN</text>
<text x="376.9" y="59.8">THRU</text>
<text x="377.8" y="78.1">OUT</text>
</g>
<g font-size="1.8" fill="#840000">
<text x="133" y="44.3" transform="rotate(-90 133 44.3)">POT_4</text>
<text x="150.8" y="44.3" transform="rotate(-90 150.8 44.3)">POT_5</text>
<text x="169.9" y="44.3" transform="rotate(-90 169.9 44.3)">POT_6</text>
<text x="188.9" y="44.3" transform="rotate(-90 188.9 44.3)">POT_7</text>
<text x="208" y="44.3" transform="rotate(-90 208 44.3)">POT_8</text>
<text x="280" y="64.5">1</text>
<text x="286.8" y="61.7" transform="rotate(-90 286.8 61.7)">6</text>
<text x="341.5" y="61.9">MIDI_RX</text>
<text x="280" y="69.6">2</text>
<text x="292" y="67.1">4</text>
<text x="53.9" y="77.2">1</text>
<text x="92" y="77.2">1</text>
<text x="286.8" y="74.4" transform="rotate(-90 286.8 74.4)">5</text>
<text x="46.3" y="79.8">2</text>
<text x="53.9" y="82.3">3</text>
<text x="84.4" y="79.8">2</text>
<text x="92" y="82.3">3</text>
<text x="154.2" y="81.1">1</text>
<text x="154.2" y="83.6">2</text>
<text x="161.9" y="81.1">3</text>
<text x="161.9" y="83.6">4</text>
<text x="188.5" y="81.1">1</text>
<text x="188.5" y="83.6">2</text>
<text x="196.1" y="81.1">3</text>
<text x="196.1" y="83.6">4</text>
<text x="341.8" y="79.7">MIDI_TX</text>
<text x="302.4" y="135.6">GPIO_GATEIN_1</text>
<text x="393.9" y="135.6">GPIO_GATEIN_2</text>
<text x="271.1" y="142">1</text>
<text x="277.9" y="139.2" transform="rotate(-90 277.9 139.2)">3</text>
<text x="362.5" y="142">1</text>
<text x="369.3" y="139.2" transform="rotate(-90 369.3 139.2)">3</text>
<text x="277.9" y="146.8" transform="rotate(-90 277.9 146.8)">2</text>
<text x="369.3" y="146.8" transform="rotate(-90 369.3 146.8)">2</text>
<text x="182.2" y="168.7">1</text>
<text x="182.2" y="173.8">4</text>
<text x="184" y="171.1">R</text>
<text x="189.8" y="173.8">2</text>
<text x="182.2" y="178.8">3</text>
<text x="184" y="176.1">G</text>
<text x="184" y="181.2">B</text>
</g>
<g font-size="1.8" fill="#008484">
<text x="294.1" y="64.4">H11L1</text>
<text x="295.2" y="61.9">U11</text>
<text x="185.8" y="140.6">LED2</text>
<text x="186.5" y="143.1">LED</text>
<text x="280.7" y="141.9">Q1</text>
<text x="372.1" y="141.9">Q2</text>
<text x="280.7" y="144.4">MMBT3904</text>
<text x="372.1" y="144.4">MMBT3904</text>
<text x="184.3" y="160.9">LED1</text>
<text x="181.8" y="163.4">LED_RKBG</text>
</g>
<g font-size="1.7" fill="#840000">
<text x="349" y="40.3">MIDI_IN_4</text>
<text x="349" y="37.8">MIDI_IN_5</text>
<text x="70.8" y="44.3" transform="rotate(-90 70.8 44.3)">POT_1</text>
<text x="93.6" y="44.3" transform="rotate(-90 93.6 44.3)">POT_2</text>
<text x="114" y="44.3" transform="rotate(-90 114 44.3)">POT_3</text>
<text x="252.5" y="65.7">MIDI_IN_4</text>
<text x="265.2" y="70.8">MIDI_IN_5</text>
<text x="304.9" y="68.3">MIDI_RX</text>
<text x="59.8" y="78.4">TOG_1</text>
<text x="97.9" y="78.4">TOG_2_A</text>
<text x="97.9" y="83.5">TOG_2_B</text>
<text x="139" y="82.2">TAC_SW1</text>
<text x="173.3" y="82.2">TAC_SW2</text>
<text x="147.9" y="147">LED_MONO_1</text>
<text x="152.8" y="169.9">LED_R</text>
<text x="30.2" y="177.5">SDMMC_CMD</text>
<text x="30.3" y="175">SDMMC_CK</text>
<text x="113.2" y="175">+3V3</text>
<text x="152.8" y="175">LED_G</text>
<text x="31.7" y="182.6">SDMMC_D0</text>
<text x="31.7" y="185.1">SDMMC_D1</text>
<text x="152.8" y="180">LED_B</text>
<text x="31.7" y="187.7">SDMMC_D2</text>
<text x="31.7" y="190.2">SDMMC_D3</text>
</g>
<g font-size="1.4" fill="#840000">
<text x="74.3" y="173.8">5</text>
<text x="104.8" y="173.8">4</text>
<text x="74.3" y="176.3">3</text>
<text x="74.3" y="181.4">7</text>
<text x="74.3" y="183.9">8</text>
<text x="103.8" y="181.4">CD1</text>
<text x="74.3" y="186.5">1</text>
<text x="74.3" y="189">2</text>
<text x="103.7" y="186.5">MP1</text>
<text x="104.8" y="189">6</text>
<text x="105.8" y="186.5">2</text>
</g>
<g font-size="1.4" fill="#008484">
<text x="78.5" y="174.8">CLK</text>
<text x="78.5" y="177.3">CMD</text>
<text x="98.7" y="174.8">VDD</text>
<text x="78.5" y="182.4">DAT0</text>
<text x="78.5" y="184.9">DAT1</text>
<text x="99.6" y="182.4">CD</text>
<text x="78.5" y="187.5">DAT2</text>
<text x="78.5" y="190">CD/DAT3</text>
<text x="96.3" y="187.5">SHIELD</text>
<text x="98.8" y="190">VSS</text>
</g>
</svg>
